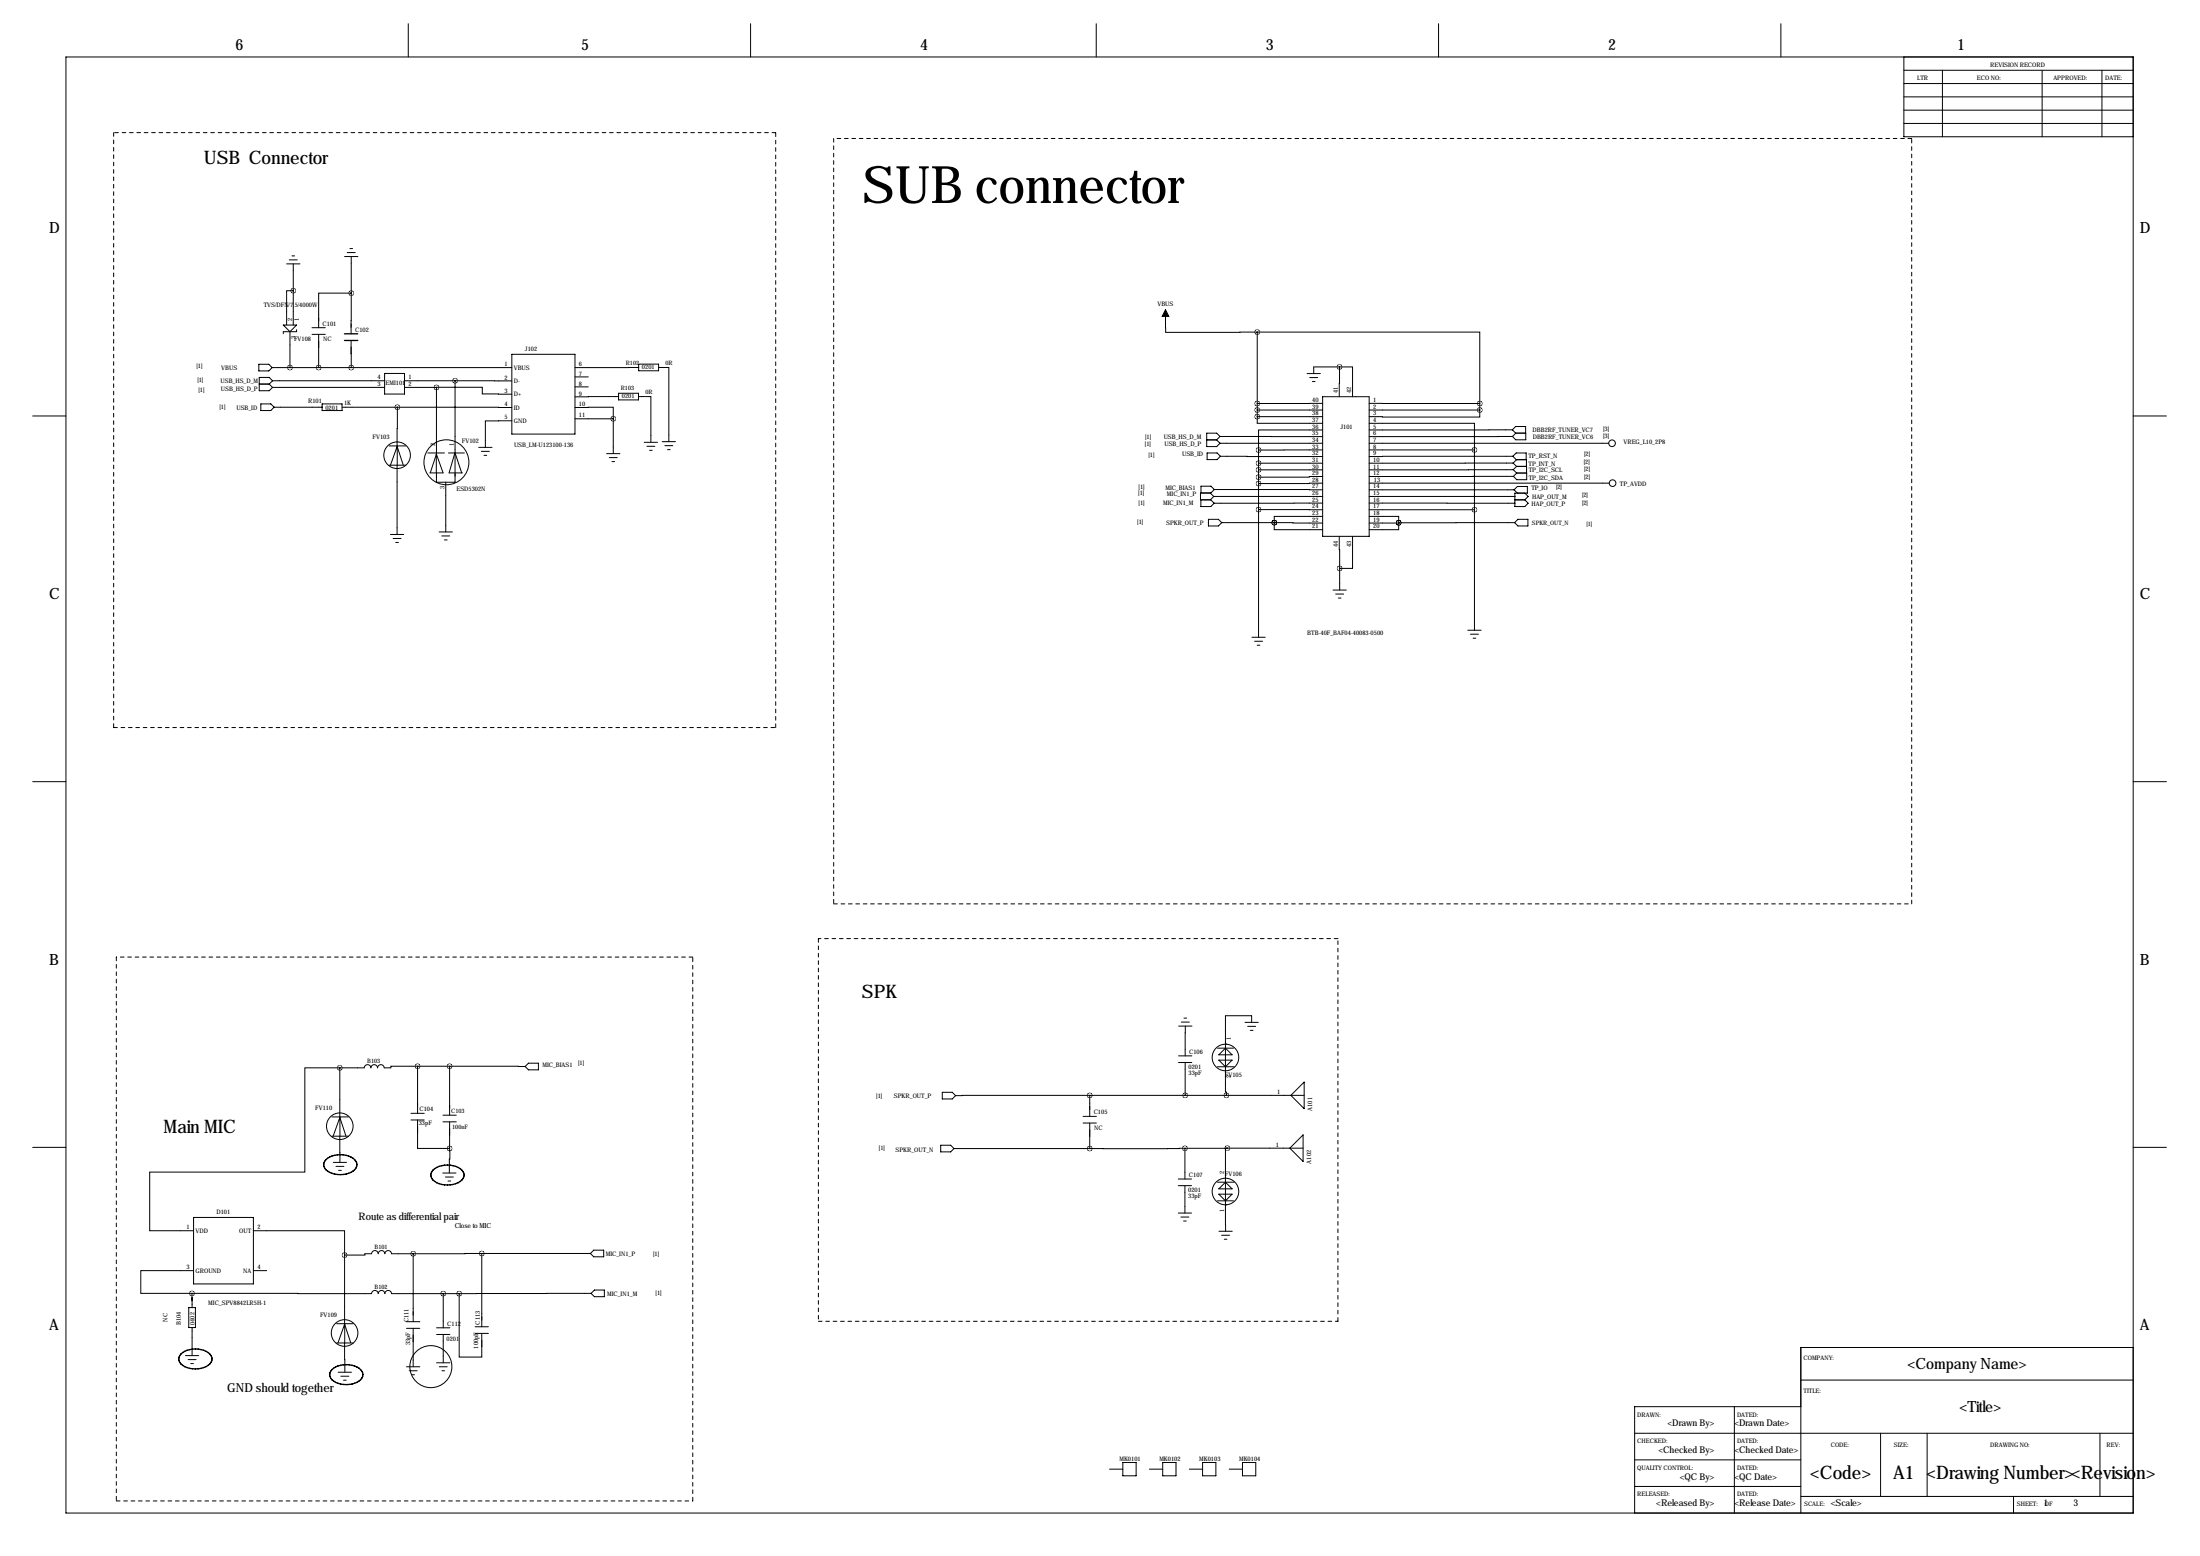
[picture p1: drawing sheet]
<svg xmlns="http://www.w3.org/2000/svg" width="841mm" height="594mm" viewBox="0 0 841 594" stroke-linecap="round" stroke-linejoin="round" font-family="sans-serif">
<path d="M131.6 127.5h5.1M131.6 130.1h5.1M124.5 443a8.8 8.8 0 0 1 11 0 2.89 2.89 0 0 1-1.4 4.9 8.8 8.8 0 0 1-10-1.7 2.6 2.6 0 0 1 .4-3.2zM165.5 447a8.8 8.8 0 0 1 11 0 2.89 2.89 0 0 1-1.4 4.8 8.8 8.8 0 0 1-10.1-1.6 2.6 2.6 0 0 1 .5-3.2zM69.1 517.3a8.8 8.8 0 0 1 11.1 0 2.89 2.89 0 0 1-1.5 4.8 8.8 8.8 0 0 1-10-1.6 2.6 2.6 0 0 1 .4-3.2zM126.8 523.3a8.8 8.8 0 0 1 11 0 2.89 2.89 0 0 1-1.4 4.8 8.8 8.8 0 0 1-10.1-1.6 2.6 2.6 0 0 1 .5-3.2z" fill="none" stroke="#000" stroke-width=".51"/>
<g fill="none" stroke="#000" stroke-width=".38">
<path d="M156 9.1v12.7M286.8 9.1v12.7M418.9 9.1v12.7M549.7 9.1v12.7M680.5 9.1v12.7M25.2 21.8h789.9v556.2h-789.9zM727.5 26.8h87.6M727.5 31.9h87.6M727.5 21.8v30.4h87.6M727.5 37h87.6M742.2 26.8v25.4M780.3 26.8v25.4"/>
<path d="M803.2 26.8v25.4M727.5 42.1h87.6M727.5 47.2h87.6M110.5 99.3h3.1M111.6 97.8h1M131.7 98h5.1M132.7 96.5h3M133.7 95h1M134.2 98v14M109.5 100.8h5.1M112.1 111.1h-2.6v13.1M112.1 100.8v23.4"/>
<path d="M134.2 112h-12.4v13.2M134.2 112v15.5M445.4 118.3v8.7l35-.1M98.9 139.2h3.8l1.3 1.2-1.3 1.3h-3.8zM108.3 124.2h5l-2.5 2.5zM110.8 126.7v13.7M113.3 126v.7h-5v.8M119.2 125.2h5.1M119.2 127.7h5.1M121.8 127.7v12.7M134.2 130.1v10.3M195.6 135.4h24.1v30.4h-24.1z"/>
<path d="M244 139.1h7.7v2.6h-7.7zM480.4 126.9h85.1v27.2M480.4 126.9v32.3M12.5 158.9h12.7M99.1 146.7h3.8M99.7 154.3h3.8l1.2 1.3-1.2 1.2h-3.8zM102.9 146.7l1.2 1.3M104 140.4h91.6M104.1 145.5h42.9M104.1 148h42.9M104.1 145.5l-1.2 1.2M104.1 145.5l-1.2-1.3h-3.8v5.1h3.8l1.2-1.3"/>
<path d="M104.7 155.6h18.4M123.1 154.3h7.6v2.5h-7.6zM130.7 155.6h21.1M147 142.7h7.6v7.8h-7.6zM151.8 155.6l-.1 14.8 2.4 7.2M151.8 155.6l43.8 .1M154.6 145.5h19.3M154.6 148h12.2M166.8 148l17.5-.1v2.6l11.3 .1M166.8 148v25.3l-2.4 7.3M173.9 145.5h21.7M173.9 145.5v38.7h-7.1v-3.5"/>
<path d="M219.7 155.7l14.6-.1v4.4M219.7 160h14.6M219.7 144h5.1M219.7 147.8h5.1M234.3 160v13.3M236.4 151.5l-16.7 .1M236.4 150.2h7.6v2.6h-7.6zM244 151.5h4.7v17.5M244 140.4h-24.3M251.7 140.4h3.9v28.3M480.4 159.2v2.5h25M480.4 156.6h25"/>
<path d="M480.4 159.2h25M499.5 142.7h5M500.5 144.2h3M501.5 145.8h1M505.4 154.1h-25M505.4 151.6h17.8v53.3h-17.8zM511.9 140.2l-.1 11.4M511.9 140.2h4.9v11.4M511.9 140.2h-9.9v2.5M523.2 154.1h42.3M523.2 156.6h42.3M565.5 156.6v2.7l-42.3-.1"/>
<path d="M565.5 154.1v2.5M815.1 158.9h12.7M148.7 170.4h6.3M148.7 177.7h6.3M149.2 177.7l2.6-7.2v7.2M151.7 177.7v26.5M163.5 173h6.3M171.3 173h6.1M173.9 172.8l-2.3 7.9h5.1M173.9 173l2.5 7.7M182.9 170.9h5.1M183.9 172.4h3.1"/>
<path d="M185 174h1M195.6 160.8h-10.1v10.1M231.8 173.3h5.1M232.8 174.8h3.1M233.8 176.3h1M246.2 169h5.1M247.2 170.5h3M248.2 172h1M253 168.7h5.1M254.1 170.3h3M255.1 171.8h1M461.1 168h3.8"/>
<path d="M461.3 173h3.8l1.2 1.3-1.2 1.3h-3.8zM464.9 168.1l1.3 1.2M466.2 166.7l39.2 .1M466.2 169.3h39.2M466.2 166.7l-1.3-1.2h-3.8v5.1h3.8l1.3-1.3M466.2 166.7l-1.3 1.3M466.3 174.3l39.1 .1M480.9 179.5h24.5M480.9 177h24.5M480.9 171.9v71.6M505.4 171.9h-24.5M505.4 164.3h-24.5v7.6"/>
<path d="M523.2 171.9h40.2M523.2 161.7h40.2v10.2M523.2 169.3h91.5M563.4 171.9v68.9M577.9 164.2l-54.7 .1M577.9 164.2l1.3 1.3M577.9 164.2l1.3-1.3h3.8v5.1h-3.8l-1.2-1.3M578 166.7l-54.8 .1M578.1 174.3l-54.9 .1M578.1 174.3l1.3-1.3h3.8v2.6h-3.8zM578.2 176.9l-55 .1M578.2 176.9l1.3 1.3"/>
<path d="M578.2 176.9l1.3-1.3h3.8v5.1M578.3 179.4l-55.1 .1M578.3 179.4l1.2 1.3h3.9v2.6h-3.8l-1.3-1.3M579.2 165.5h3.8M579.2 165.5l-1.2 1.2M579.5 178.2h3.8M579.5 178.2l-1.2 1.2M164.2 180.7h5.1l-2.6-7.3v7.3M170.3 184.2v19M458.9 191v2.5h3.8l1.3-1.3M458.9 185.7h3.8l1.3 1.3-1.3 1.3h-3.8zM461.8 198.4h3.8l1.3 1.3-1.3 1.2h-3.8z"/>
<path d="M463.8 189.7h41.6M463.8 189.7l-1.3-1.3h-3.8v2.5l4 .1 1.3 1.2M463.8 189.7l-1.3 1.2M464 187l41.4 .1M466.9 199.7h20M480.9 194.7h24.5M486.9 199.7v2.7h18.5M486.9 199.7l18.5 .1M486.9 199.7h.1M505.4 192.2h-41.4M505.4 184.6l-24.5 .1M505.4 197.3h-18.5v2.4"/>
<path d="M505.4 182h-5.1v.3h-19.4M523.2 197.3h11.3v2.4M523.2 192.2h55.7M523.2 184.6h91.7M523.2 187.1h55.4M523.2 189.7h55.7M523.2 194.7h40.2M534.5 199.7l-11.3 .1M534.5 199.7h.1M534.5 199.7v2.7h-11.3M578.3 182h-55.1M578.6 187.1l1.2-1.3h3.8v2.6h-4.7v5.1h3.8l1.2-1.3-1.2-1.2"/>
<path d="M578.6 187.1l1.2 1.3M578.8 199.7h-44.3M578.9 190.9h3.8M579.6 180.7l-1.3 1.3M580 198.4h3.8v2.5h-3.8l-1.2-1.2zM582.7 188.4l1.2 1.3-1.2 1.2M149.2 204.2h5.1M150.2 205.7h3.1M151.2 207.2h1M167.8 203.2h5.1M168.8 204.7h3.1M169.8 206.3h1"/>
<path d="M511.8 204.9l.1 12.2M511.9 217.1v8.3M516.8 204.9v12.2h-4.9M509.4 225.4h5.1M510.4 226.9h3M511.4 228.5h1M478.4 243.5h5.1M479.4 245h3M480.4 246.5h1M560.9 240.8h5.1M561.9 242.3h3M562.9 243.8h1"/>
<path d="M12.5 298.6h12.7M815.1 298.6h12.7M450.4 392h5.1M451.4 390.5h3.1M452.4 388.9h1M452.9 392v11.4M468.3 398.9h.5M475.7 390.6h5.1M476.8 392.1h3M477.8 393.6h1M478.3 390.6v-2.6h-10v29.2h.3v1.3M129.8 407.9v18.8l2.4 7.3"/>
<path d="M129.8 407.9h-13.3v39.9h-59.3v22.4h16.8M159.6 407.3h-10.2v.6h-2.6a1.27 1.27 0 0 0-1.3-1.2 1.27 1.27 0 0 0-1.2 1.2 1.27 1.27 0 0 0-1.3-1.2 1.27 1.27 0 0 0-1.3 1.2 1.27 1.27 0 0 0-1.2-1.2 1.27 1.27 0 0 0-1.3 1.2h-9.4M159.6 407.3v18M159.6 407.3h12.2M171.8 407.3l28.9 .1M171.8 407.3v18.7M200.7 407.4l1.2-1.2h3.8v2.5h-3.8zM360.1 417.3h3.8l1.3 1.3-1.3 1.2h-3.8zM416.4 418.5l-51.2 .1M416.4 418.5v8M416.4 418.5h81.9M450.3 403.4h5.1"/>
<path d="M450.3 405.9h5.1M452.9 405.9v12.6M465.2 407.5h6.4M465.2 400.4h6.1M465.7 405h5.1l-2.5 2.5zM468.3 400.4l2.5 2.6h-5.1zM493.3 418.5l5-5.1v10.1zM12.5 438.3h12.7M126.8 426.7h6.3M126.8 434.1h6.3M127.3 434.1l2.6-7.3v7.3M129.8 434.1l.1 10"/>
<path d="M157 425.3h5.1M157 427.9h5.1M159.6 427.9v10.8h12.2M169.3 426h5M169.3 428.6h5M171.8 438.7l-.1 9.4M171.8 428.6v10.1M359.5 437.5h3.8l1.2 1.3-1.2 1.2h-3.8zM364.5 438.8h51.9M413.9 426.5h5M413.9 429h5M416.4 429v9.8"/>
<path d="M452.8 438.7l-36.4 .1M452.8 438.7v11.7M469 438.6h-.7v31.8M469 438.6l-16.2 .1M469 438.6h28.9M492.9 438.6l5-5.1v10.2zM815.1 438.3h12.7M127.4 444.1h5M128.4 445.6h3M129.4 447.1h1M169.2 448.1h5M170.2 449.7h3"/>
<path d="M171.2 451.2h1M450.2 450.4h5.1M450.2 453h5.1M452.8 453v10.4M465.2 451.6h6.4M465.2 458.7h6.1M465.7 456.2h5.1l-2.5 2.5zM468.3 451.6l2.5 2.6h-5.1zM74 465.1h22.8v25.4h-22.8zM96.8 470.2h34.9v9.3M131.7 479.5v26.2l2.3 7.2M157.9 479h-8.3a1.27 1.27 0 0 0-1.3-1.3 1.27 1.27 0 0 0-1.2 1.3 1.27 1.27 0 0 0-1.3-1.3 1.27 1.27 0 0 0-1.3 1.3 1.27 1.27 0 0 0-1.2-1.3 1.27 1.27 0 0 0-1.3 1.2l-2.6 .1v.5h-7.7"/>
<path d="M157.9 479v25.9M184.1 478.9v28M184.1 478.9l-26.2 .1M184.1 478.9h41.5M226.9 477.6h3.8v2.5h-3.8l-1.3-1.2zM450.2 463.4h5.1M451.3 464.9h3M452.3 466.5h1M465.8 470.4h5.1M466.8 471.9h3M467.8 473.4h1M468.3 460.3h.5"/>
<path d="M72.1 499.5h2.6v7.7h-2.6zM73.4 494.1l68.6 .1a1.27 1.27 0 0 1 1.3-1.2 1.27 1.27 0 0 1 1.2 1.2 1.27 1.27 0 0 1 1.3-1.2 1.27 1.27 0 0 1 1.3 1.2 1.27 1.27 0 0 1 1.2-1.2 1.27 1.27 0 0 1 1.3 1.2h25.9M73.4 494.1v5.4M74 485.4h-20.2v8.7h19.6M96.8 485.4h5.1M169.4 494.2v13.1M175.5 494.2v24.2h8.6v-9M225.9 494.1l-50.4 .1M227.1 492.8h3.8v2.6h-3.8l-1.2-1.3zM70.9 517.9h5M71.9 519.4h3M73.4 507.2v10.7"/>
<path d="M128.6 505.7h6.4M128.6 513h6.4M129.1 513l2.6-7.2v7.2M131.7 513l.1 11.2M155.3 504.9h5.1M155.3 507.5h5.1M157.9 507.5v14.6M166.8 507.3h5.1M166.8 509.8h5.1M169.4 509.8v10.8M181.6 506.9h5M181.6 509.4h5"/>
<path d="M815.1 514.8h-127v63.2M72.9 520.9h1M129.2 524.2h5.1M130.3 525.7h3M131.3 527.3h1M155.3 522.1h5.1M156.4 523.7h3M157.4 525.2h1M166.8 520.6h5.1M167.8 522.1h3.1M168.9 523.7h1M662.7 537.4v40.6"/>
<path d="M688.1 527.2h127M688.1 537.4h-63.5v40.6M429.1 558.7h5v5.1h-5zM444.3 558.7h5.1v5.1h-5.1zM459.5 558.7h5.1v5.1h-5.1zM474.8 558.7h5.1v5.1h-5.1zM624.6 547.5h190.5M624.6 557.7h63.5M718.6 547.5v24.2M736.4 547.5v24.2M802.4 547.5v24.2M424 561.3h5.1"/>
<path d="M439.2 561.3h5.1M454.5 561.3h5M469.7 561.3h5.1M624.6 567.9h63.5M688.1 571.7h127M769.4 571.7v6.3"/>
<circle cx="151.7" cy="173.9" r="5.1"/>
<circle cx="170.6" cy="176.6" r="8.6"/>
<circle cx="616" cy="169.3" r="1.27"/>
<circle cx="616.2" cy="184.6" r="1.27"/>
<circle cx="468.3" cy="404" r="5.1"/>
<circle cx="129.8" cy="430.2" r="5.1"/>
<circle cx="468.3" cy="455.2" r="5.1"/>
<circle cx="131.7" cy="509.2" r="5.1"/>
<circle cx="164.6" cy="522.1" r="8"/>
</g>
<g fill="none" stroke="#000" stroke-width=".38" stroke-dasharray="1.4 1.4">
<path d="M43.4 50.7v227.2M296.4 50.7h-253M318.6 52.9v292.4M730.5 52.9h-411.9M43.4 277.9h253M296.4 277.9v-227.2M312.7 358.6v146.2M318.6 345.3h411.9M511.3 358.6h-198.6M730.5 345.3v-292.4M44.4 365.6v207.8M264.7 365.6h-220.3"/>
<path d="M312.7 504.8h198.6M511.3 504.8v-146.2M44.4 573.4h220.3M264.7 573.4v-207.8"/>
</g>
<path d="M445.4 118.3l1.2 2.6h-2.5z" fill="#000" stroke="#000" stroke-width=".38"/>
<path d="M452.7 438.7a.07 .07 0 0 0 .1 0 .07 .07 0 0 0-.1 0zM452.8 418.5a.1 .1 0 0 0 .2 0 .1 .1 0 0 0-.2 0zM416.3 438.8a.1 .1 0 0 0 .2 0 .1 .1 0 0 0-.2 0zM416.3 418.5a.1 .1 0 0 0 .2 0 .1 .1 0 0 0-.2 0zM121.7 140.4a.07 .07 0 0 0 .1 0 .07 .07 0 0 0-.1 0zM134.1 112a.1 .1 0 0 0 .2 0 .1 .1 0 0 0-.2 0zM110.7 140.4a.1 .1 0 0 0 .2 0 .1 .1 0 0 0-.2 0zM112 111.1a.07 .07 0 0 0 .1 0 .07 .07 0 0 0-.1 0zM171.7 438.7a.1 .1 0 0 0 .2 0 .1 .1 0 0 0-.2 0zM157.8 479a.1 .1 0 0 0 .2 0 .1 .1 0 0 0-.2 0zM169.3 494.2a.07 .07 0 0 0 .1 0 .07 .07 0 0 0-.1 0zM175.4 494.2a.07 .07 0 0 0 .1 0 .07 .07 0 0 0-.1 0zM184 478.9a.1 .1 0 0 0 .2 0 .1 .1 0 0 0-.2 0zM565.4 156.6a.07 .07 0 0 0 .1 0 .07 .07 0 0 0-.1 0zM480.3 126.9a.1 .1 0 0 0 .2 0 .1 .1 0 0 0-.2 0zM511.8 140.2a.07 .07 0 0 0 .1 0 .07 .07 0 0 0-.1 0zM486.8 199.7a.1 .1 0 0 0 .2 0 .1 .1 0 0 0-.2 0zM480.3 156.6a.1 .1 0 0 0 .2 0 .1 .1 0 0 0-.2 0zM480.3 154.1a.1 .1 0 0 0 .2 0 .1 .1 0 0 0-.2 0zM480.3 159.2a.1 .1 0 0 0 .2 0 .1 .1 0 0 0-.2 0zM534.4 199.7a.07 .07 0 0 0 .1 0 .07 .07 0 0 0-.1 0zM511.8 217.1a.1 .1 0 0 0 .2 0 .1 .1 0 0 0-.2 0zM563.4 194.7a.07 .07 0 0 0 .1 0 .07 .07 0 0 0-.1 0zM480.9 171.9a.07 .07 0 0 0 .1 0 .07 .07 0 0 0-.1 0zM480.9 184.7a.07 .07 0 0 0 .1 0 .07 .07 0 0 0-.1 0zM480.9 177a.07 .07 0 0 0 .1 0 .07 .07 0 0 0-.1 0zM534.4 199.7a.07 .07 0 0 0 .1 0 .07 .07 0 0 0-.1 0zM486.8 199.7a.1 .1 0 0 0 .2 0 .1 .1 0 0 0-.2 0zM480.9 194.7a.07 .07 0 0 0 .1 0 .07 .07 0 0 0-.1 0zM159.5 407.3a.07 .07 0 0 0 .1 0 .07 .07 0 0 0-.1 0zM129.8 407.9a.07 .07 0 0 0 .1 0 .07 .07 0 0 0-.1 0zM171.7 407.3a.1 .1 0 0 0 .2 0 .1 .1 0 0 0-.2 0zM73.3 494.1a.07 .07 0 0 0 .1 0 .07 .07 0 0 0-.1 0zM131.6 479.5a.07 .07 0 0 0 .1 0 .07 .07 0 0 0-.1 0zM134.1 140.4a.1 .1 0 0 0 .2 0 .1 .1 0 0 0-.2 0zM468.6 418.5a.07 .07 0 0 0 .1 0 .07 .07 0 0 0-.1 0zM166.7 148a.07 .07 0 0 0 .1 0 .07 .07 0 0 0-.1 0zM234.3 160a.07 .07 0 0 0 .1 0 .07 .07 0 0 0-.1 0zM151.8 155.6a.07 .07 0 0 0 .1 0 .07 .07 0 0 0-.1 0zM173.8 145.5a.1 .1 0 0 0 .2 0 .1 .1 0 0 0-.2 0zM565.4 154.1a.07 .07 0 0 0 .1 0 .07 .07 0 0 0-.1 0zM468.9 438.6a.1 .1 0 0 0 .2 0 .1 .1 0 0 0-.2 0zM480.9 179.5a.07 .07 0 0 0 .1 0 .07 .07 0 0 0-.1 0zM480.9 182.3a.07 .07 0 0 0 .1 0 .07 .07 0 0 0-.1 0zM563.4 171.9a.07 .07 0 0 0 .1 0 .07 .07 0 0 0-.1 0z" fill="#000" stroke="#000" stroke-width="1.9"/>
<text font-size="19.7" x="329.5" y="77.5">SUB connector</text>
<g font-size="7.1">
<text x="77.9" y="62.6">USB Connector</text>
<text x="329.4" y="381.2">SPK</text>
<text x="62.5" y="432.9">Main MIC</text>
<text x="691.8" y="565.2">&lt;Code&gt;</text>
<text x="723.4" y="565.2">A1 &lt;Drawing Number&gt;&lt;Revision&gt;</text>
</g>
<g font-size="5.9">
<text x="90" y="19.2">6</text>
<text x="222" y="19.2">5</text>
<text x="351.6" y="19.2">4</text>
<text x="483.7" y="19.2">3</text>
<text x="614.5" y="19.2">2</text>
<text x="747.8" y="19.2">1</text>
<text x="18.8" y="89.1">D</text>
<text x="817.7" y="89.1">D</text>
<text x="18.8" y="228.8">C</text>
<text x="817.7" y="228.8">C</text>
<text x="18.8" y="368.5">B</text>
<text x="817.7" y="368.5">B</text>
<text x="18.8" y="508.2">A</text>
<text x="817.7" y="508.2">A</text>
<text x="728.9" y="522.8">&lt;Company Name&gt;</text>
<text x="748.7" y="539.4">&lt;Title&gt;</text>
</g>
<text font-size="4.7" x="86.9" y="531.7">GND should together</text>
<text font-size="4" x="137" y="466.2">Route as differential pair</text>
<g font-size="3.6">
<text x="637.2" y="544.9">&lt;Drawn By&gt;</text>
<text x="662.7" y="544.9">&lt;Drawn Date&gt;</text>
<text x="633.7" y="555.1">&lt;Checked By&gt;</text>
<text x="662.7" y="555.1">&lt;Checked Date&gt;</text>
<text x="641.9" y="565.2">&lt;QC By&gt;</text>
<text x="662.7" y="565.2">&lt;QC Date&gt;</text>
<text x="632.9" y="575.4">&lt;Released By&gt;</text>
<text x="662.7" y="575.4">&lt;Release Date&gt;</text>
<text x="699.6" y="575.4">&lt;Scale&gt;</text>
<text x="780.8" y="575.4">1</text>
<text x="792.3" y="575.4">3</text>
</g>
<text font-size="2.6" x="173.8" y="469.2">Close to MIC</text>
<g font-size="2.4">
<text x="760.5" y="25.6">REVISION RECORD</text>
<text x="732.6" y="30.7">LTR</text>
<text x="755.4" y="30.7">ECO NO:</text>
<text x="784.7" y="30.7">APPROVED:</text>
<text x="804.5" y="30.7">DATE:</text>
<text x="100.8" y="117.3">TVS/DFN/7.5/4000W</text>
<text x="442.3" y="117.1">VBUS</text>
<text x="111.6" y="122.7" transform="rotate(-90 111.6 122.7)">2</text>
<text x="114.2" y="122.7" transform="rotate(-90 114.2 122.7)">1</text>
<text x="123.3" y="124.4">C101</text>
<text x="112.4" y="130.3">FV108</text>
<text x="112.9" y="129.5" transform="rotate(-90 112.9 129.5)">3</text>
<text x="123.5" y="130.3">NC</text>
<text x="135.7" y="126.8">C102</text>
<text x="200.6" y="134.1">J102</text>
<text x="75.1" y="140.7">[1]</text>
<text x="84.6" y="141.3">VBUS</text>
<text x="192.8" y="139.9">1</text>
<text x="196.3" y="141.2">VBUS</text>
<text x="221.2" y="139.9">6</text>
<text x="221.2" y="143.5">7</text>
<text x="245.3" y="140.9">0201</text>
<text x="75.4" y="145.8">[1]</text>
<text x="75.9" y="149.7">[1]</text>
<text x="84.3" y="146.2">USB_HS_D_M</text>
<text x="84.4" y="149.3">USB_HS_D_P</text>
<text x="144.2" y="147.5">3</text>
<text x="144.2" y="145">4</text>
<text x="147.3" y="146.9">EMI101</text>
<text x="156.1" y="147.5">2</text>
<text x="156.1" y="145">1</text>
<text x="192.8" y="145">2</text>
<text x="196.3" y="146.3">D-</text>
<text x="221.2" y="147.3">8</text>
<text x="117.7" y="154">R101</text>
<text x="131.5" y="154.5">1K</text>
<text x="192.8" y="150.1">3</text>
<text x="192.8" y="155.2">4</text>
<text x="196.3" y="151.4">D+</text>
<text x="221.2" y="151.1">9</text>
<text x="221.2" y="155.2">10</text>
<text x="237.6" y="152.1">0201</text>
<text x="501.4" y="153.6">40</text>
<text x="511.3" y="150" transform="rotate(-90 511.3 150)">41</text>
<text x="516.3" y="150" transform="rotate(-90 516.3 150)">42</text>
<text x="524.7" y="153.6">1</text>
<text x="83.8" y="156.2">[1]</text>
<text x="90.3" y="156.5">USB_ID</text>
<text x="124.4" y="156.6">0201</text>
<text x="192.8" y="160.2">5</text>
<text x="196.3" y="156.5">ID</text>
<text x="196.3" y="161.5">GND</text>
<text x="221.2" y="159.5">11</text>
<text x="501.4" y="161.2">37</text>
<text x="501.4" y="158.7">38</text>
<text x="501.4" y="156.1">39</text>
<text x="524.7" y="156.1">2</text>
<text x="524.7" y="158.7">3</text>
<text x="524.7" y="161.2">4</text>
<text x="142.4" y="167.8">FV103</text>
<text x="437.6" y="167.8">[1]</text>
<text x="444.7" y="167.8">USB_HS_D_M</text>
<text x="501.4" y="166.3">35</text>
<text x="501.4" y="163.7">36</text>
<text x="512.2" y="163.7">J101</text>
<text x="524.7" y="163.7">5</text>
<text x="524.7" y="166.3">6</text>
<text x="585.7" y="165">DBB2RF_TUNER_VC7</text>
<text x="585.7" y="167.5">DBB2RF_TUNER_VC6</text>
<text x="612.6" y="164.7">[3]</text>
<text x="612.6" y="167.5">[3]</text>
<text x="166.3" y="170.3" transform="rotate(-90 166.3 170.3)">2</text>
<text x="173.4" y="170.3" transform="rotate(-90 173.4 170.3)">1</text>
<text x="176.5" y="169.1">FV102</text>
<text x="196.4" y="170.7">USB_LM-U123100-136</text>
<text x="437.5" y="170.5">[1]</text>
<text x="445" y="170.4">USB_HS_D_P</text>
<text x="501.4" y="173.9">32</text>
<text x="501.4" y="171.4">33</text>
<text x="501.4" y="168.8">34</text>
<text x="524.7" y="168.8">7</text>
<text x="524.7" y="171.4">8</text>
<text x="524.7" y="173.9">9</text>
<text x="620.4" y="169.8">VREG_L10_2P8</text>
<text x="438.9" y="174.6">[1]</text>
<text x="451.7" y="174.3">USB_ID</text>
<text x="501.4" y="179">30</text>
<text x="501.4" y="176.4">31</text>
<text x="524.7" y="176.4">10</text>
<text x="524.7" y="179">11</text>
<text x="584" y="175.1">TP_RST_N</text>
<text x="584.1" y="177.9">TP_INT_N</text>
<text x="605.2" y="177.2">[2]</text>
<text x="605.3" y="174.4">[2]</text>
<text x="501.4" y="184.1">28</text>
<text x="501.4" y="181.5">29</text>
<text x="524.7" y="181.5">12</text>
<text x="525" y="184.1">13</text>
<text x="584.1" y="180.5">TP_I2C_SCL</text>
<text x="584.1" y="183.3">TP_I2C_SDA</text>
<text x="605.3" y="180">[2]</text>
<text x="605.3" y="183.1">[2]</text>
<text x="619" y="185.5">TP_AVDD</text>
<text x="169.8" y="187" transform="rotate(-90 169.8 187)">3</text>
<text x="174.4" y="187.6">ESD5302N</text>
<text x="435" y="189.2">[1]</text>
<text x="435.1" y="186.8">[1]</text>
<text x="445.3" y="187">MIC_BIAS1</text>
<text x="445.9" y="189.7">MIC_IN1_P</text>
<text x="501.4" y="191.7">25</text>
<text x="501.4" y="189.1">26</text>
<text x="501.4" y="186.6">27</text>
<text x="524.7" y="186.6">14</text>
<text x="524.7" y="189.1">15</text>
<text x="524.7" y="191.7">16</text>
<text x="585.2" y="187.1">TP_IO</text>
<text x="585.5" y="190.6">HAP_OUT_M</text>
<text x="594.6" y="186.8">[2]</text>
<text x="604.5" y="189.9">[2]</text>
<text x="435.1" y="192.9">[1]</text>
<text x="444.5" y="193">MIC_IN1_M</text>
<text x="501.4" y="196.8">23</text>
<text x="501.4" y="194.2">24</text>
<text x="524.7" y="194.2">17</text>
<text x="524.7" y="196.8">18</text>
<text x="585.3" y="193.4">HAP_OUT_P</text>
<text x="604.5" y="192.9">[2]</text>
<text x="434.6" y="200">[1]</text>
<text x="445.6" y="200.7">SPKR_OUT_P</text>
<text x="501.4" y="201.8">21</text>
<text x="501.4" y="199.3">22</text>
<text x="524.7" y="199.3">19</text>
<text x="524.7" y="201.8">20</text>
<text x="511.3" y="208.9" transform="rotate(-90 511.3 208.9)">44</text>
<text x="516.3" y="208.9" transform="rotate(-90 516.3 208.9)">43</text>
<text x="499.6" y="242.4">BTB-40F_BAF04-40083-0500</text>
<text x="470.4" y="397.4" transform="rotate(-90 470.4 397.4)">1</text>
<text x="207.3" y="407.4">MIC_BIAS1</text>
<text x="221" y="407">[1]</text>
<text x="454.4" y="402.6">C106</text>
<text x="454.2" y="408.5">0201</text>
<text x="454.2" y="410.5">33pF</text>
<text x="468.1" y="411.4">FV105</text>
<text x="470.4" y="411.8" transform="rotate(-90 470.4 411.8)">2</text>
<text x="334.9" y="419.4">[1]</text>
<text x="341.6" y="419.6">SPKR_OUT_P</text>
<text x="488" y="418">1</text>
<text x="120.5" y="424.1">FV110</text>
<text x="160.3" y="424.3">C104</text>
<text x="417.9" y="425.7">C105</text>
<text x="501.5" y="424.3" transform="rotate(-90 501.5 424.3)">A101</text>
<text x="160" y="429.9">33pF</text>
<text x="418.1" y="431.6">NC</text>
<text x="335.9" y="439.5">[1]</text>
<text x="342.2" y="439.9">SPKR_OUT_N</text>
<text x="487.6" y="438.1">1</text>
<text x="454.3" y="449.7">C107</text>
<text x="467.8" y="448.6" transform="rotate(-90 467.8 448.6)">2</text>
<text x="468.1" y="449.3">FV106</text>
<text x="501" y="444.5" transform="rotate(-90 501 444.5)">A102</text>
<text x="454.1" y="455.5">0201</text>
<text x="454.1" y="457.6">33pF</text>
<text x="82.7" y="463.6">D101</text>
<text x="467.8" y="463" transform="rotate(-90 467.8 463)">1</text>
<text x="71.2" y="469.7">1</text>
<text x="74.7" y="471">VDD</text>
<text x="91.4" y="471">OUT</text>
<text x="98.3" y="469.7">2</text>
<text x="231.5" y="479.9">MIC_IN1_P</text>
<text x="249.6" y="479.7">[1]</text>
<text x="71.2" y="484.9">3</text>
<text x="98.3" y="484.9">4</text>
<text x="74.7" y="486.2">GROUND</text>
<text x="92.9" y="486.2">NA</text>
<text x="232" y="495.1">MIC_IN1_M</text>
<text x="250.5" y="494.7">[1]</text>
<text x="79.6" y="498.5">MIC_SPV8842LR5H-1</text>
<text x="122.3" y="503.1">FV109</text>
<text x="64" y="504.9" transform="rotate(-90 64 504.9)">NC</text>
<text x="69.1" y="506.3" transform="rotate(-90 69.1 506.3)">B104</text>
<text x="156.1" y="505.2" transform="rotate(-90 156.1 505.2)">C111</text>
<text x="170.9" y="506.5">C112</text>
<text x="183.3" y="506" transform="rotate(-90 183.3 506)">C113</text>
<text x="156.7" y="514" transform="rotate(-90 156.7 514)">33pF</text>
<text x="170.6" y="512.3">0201</text>
<text x="182.7" y="515.2" transform="rotate(-90 182.7 515.2)">100pF</text>
<text x="689.2" y="519.6">COMPANY:</text>
<text x="689.2" y="532.3">TITLE:</text>
<text x="625.7" y="541.2">DRAWN:</text>
<text x="663.8" y="541.2">DATED:</text>
<text x="625.7" y="551.4">CHECKED:</text>
<text x="663.8" y="551.4">DATED:</text>
<text x="699.6" y="552.6">CODE:</text>
<text x="723.7" y="552.6">SIZE:</text>
<text x="760.5" y="552.6">DRAWING NO:</text>
<text x="805" y="552.6">REV:</text>
<text x="427.8" y="558.2">MK0101</text>
<text x="443" y="558.2">MK0102</text>
<text x="458.3" y="558.2">MK0103</text>
<text x="473.5" y="558.2">MK0104</text>
<text x="625.7" y="561.5">QUALITY CONTROL:</text>
<text x="663.8" y="561.5">DATED:</text>
<text x="625.7" y="571.7">RELEASED:</text>
<text x="663.8" y="571.7">DATED:</text>
<text x="689.4" y="575.5">SCALE:</text>
<text x="770.7" y="575.5">SHEET:</text>
<text x="781.4" y="575.5">OF</text>
</g>
<g font-size="2.3">
<text x="239.1" y="139.3">R102</text>
<text x="254.3" y="139.3">0R</text>
<text x="237.2" y="149.2">R103</text>
<text x="246.6" y="150.4">0R</text>
<text x="585.4" y="200.7">SPKR_OUT_N</text>
<text x="606.2" y="200.8">[1]</text>
<text x="140.3" y="406.2">B103</text>
<text x="172.5" y="425">C103</text>
<text x="172.8" y="431.1">100nF</text>
<text x="143.1" y="477.2">B101</text>
<text x="143.1" y="492.4">B102</text>
<text x="74.4" y="506.1" transform="rotate(-90 74.4 506.1)">0402</text>
</g>
</svg>
